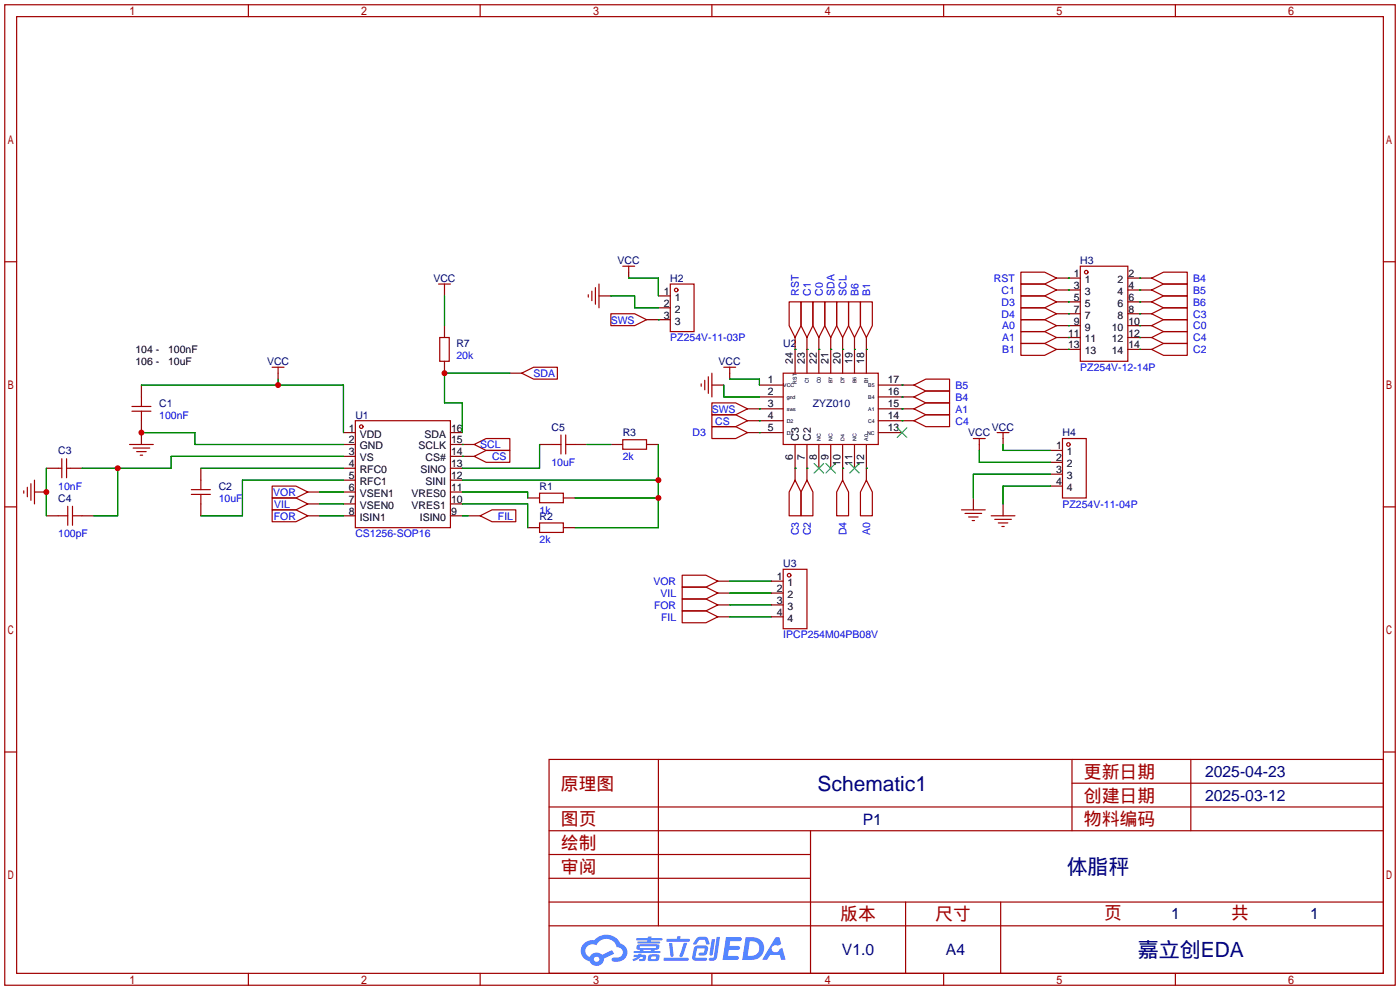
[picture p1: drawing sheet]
<svg xmlns="http://www.w3.org/2000/svg" width="299mm" height="212mm" viewBox="0 0 299 212" stroke-linecap="round" stroke-linejoin="round" font-family="sans-serif">
<g fill="none" stroke="#a10000" stroke-width=".25">
<path d="M1 1h297.2v209.6h-297.2zM3.6 3.6h292.1v204.4h-292.1zM53.1 1v2.6M102.6 1v2.6M152.1 1v2.6M201.7 1v2.6M251.2 1v2.6M1 55.9h2.6M295.7 55.9h2.5M1 108.3h2.6M295.7 108.3h2.5M1 160.7h2.6"/>
<path d="M117.3 162.3h178.4v45.7h-178.4zM117.3 177.5h178.4M117.3 172.5h178.4M140.7 162.3v35.6M173.2 177.5v30.5M229.1 162.3v15.2M229.1 167.4h66.6M254.5 162.3v15.2M295.7 160.7h2.5M117.3 182.6h55.9M117.3 197.9h178.4M117.3 192.8h178.4"/>
<path d="M117.3 187.7h55.9M193.5 192.8v15.2M213.9 192.8v15.2M53.1 208v2.6M102.6 208v2.6M152.1 208v2.6M201.7 208v2.6M251.2 208v2.6"/>
</g>
<g fill="#5487ff">
<path d="M155.2 200.3h2.6a.48 .48 0 0 1 .7 .4 .48 .48 0 0 1-.6 .4h-1.8l-.2 1.1h1.9a.43 .43 0 0 1 .4 .4 .43 .43 0 0 1-.5 .4h-1.9l-.2 1.3h1.7a.45 .45 0 0 1 .5 .2 .45 .45 0 0 1-.1 .6h-3.3z"/>
<path d="M165.7 200.3h.9l.4 1.5-.8 .3a.84 .84 0 0 0-1.2 .3 .84 .84 0 0 0 .4 1.1 .84 .84 0 0 0 1.1-.4l.1-.2 .6-.3 .7 2.5h-1l-.2-1h-2.1l-.6 1h-1.1z"/>
<path d="M152.1 200.8h.7l-.5 3.1a.36 .36 0 0 1-.3 .3 .36 .36 0 0 1-.4-.3z"/>
<path d="M153.2 200.2h.7l-.6 4.3a1.13 1.13 0 0 1-1.8 .6l.2-.4h.7l.2-.2z"/>
<path d="M148.9 200.6l.6-.4h1a.77 .77 0 0 1 .9 .5l.3 1-.2 .2h-.5l-.3-.9-.2-.2-1 .1-.7 1-.6-.1-.1-.2z"/>
<path d="M148.4 202.4l.6-.3h1.7a.81 .81 0 0 1 .7 .5 .81 .81 0 0 1-.2 .8 .81 .81 0 0 1-.9 .8h-.7a.32 .32 0 0 1-.3-.3 .32 .32 0 0 1 .4-.3h.7l.2-.9-1.6 .1-.4 1.8 2.2 .1a.32 .32 0 0 1 .3 .4 .32 .32 0 0 1-.4 .2h-2.2l-.5-.3-.1-.5z"/>
<path d="M141.9 204.7h5a.33 .33 0 0 1 .3 .3 .33 .33 0 0 1-.3 .3h-4.9l-.2-.1z"/>
<path d="M146.1 201.5h.8l-.7 2a.98 .98 0 0 1-.7 1.1l-.3-.3z"/>
<path d="M143 201.6h.7l.3 2.5a.34 .34 0 0 1-.3 .4 .34 .34 0 0 1-.4-.3z"/>
<path d="M142.5 200.7h2.1l.3-.6h.6l-.1 .6h1.7a.32 .32 0 0 1 .4 .3 .32 .32 0 0 1-.4 .3h-4.5l-.2-.2z"/>
<path d="M135.5 204.1h.9l.1-.3h.6v.3h.8a.82 .82 0 0 1-.5 1.3h-.8v-.4l.7-.1 .1-.3a.68 .68 0 0 0-1 .4l-1.1 .4-.1-.4 .9-.5h-.7z"/>
<path d="M136 200.5h2.4l.1-.3h.7v.3h2.2l.2 .3-.2 .2h-2.3v.2h1.8l.2 .3-.2 .1h-4.5l-.1-.4h2l.1-.2h-2.3l-.1-.2z"/>
<path d="M159.4 200.3l-.8 4.9h1.7a2.5 2.5 0 0 0 3-2.5 2.5 2.5 0 0 0-3.1-2.4zM160.3 201.1a1.61 1.61 0 0 1 2 1.5 1.61 1.61 0 0 1-1.8 1.7h-.7z"/>
<path d="M136.2 202a.55 .55 0 0 0-.2 .8 .55 .55 0 0 0 .7 .2l.1 .3h-1.3v.3l5.4 .1 .3-.2-.2-.2h-1.2l.2-.3a.7 .7 0 0 0 .8-.3 .7 .7 0 0 0 0-.8l-4.2-.1zM136.8 202.3l3.3-.1 .1 .1-.2 .3h-3.2zM137.5 203h1.7l-.2 .3h-1.4z"/>
<path d="M138.6 204.2a1.05 1.05 0 0 0 0 1.2 2.91 2.91 0 0 0 2.2-.2 .98 .98 0 0 0 0-1.2h-1.6zM139.2 204.5l.9-.1 .1 .4-.2 .2-.8-.1z"/>
<path d="M124.9 201.6a2.23 2.23 0 0 0-.7 2.3 2.23 2.23 0 0 0 1.8 1.6 1.58 1.58 0 0 0 1.8 .9 1.58 1.58 0 0 0 1.3-1.5l2.2-1.1-.5-.7-2.1 1a1.65 1.65 0 0 0-2.7 .4 1.45 1.45 0 0 1-.8-1.9 1.45 1.45 0 0 1 2-.7l.3 .1a2.3 2.3 0 0 1 2.3-1.3 2.3 2.3 0 0 1 2 1.7 1.12 1.12 0 0 1 1.3 1 1.12 1.12 0 0 1-1.1 1.2h-.7a.45 .45 0 0 0-.6 .4 .45 .45 0 0 0 .5 .5 2.21 2.21 0 0 0 2.2-.5 2.21 2.21 0 0 0 .5-2.3 2.13 2.13 0 0 0-1.3-1.1 3.3 3.3 0 0 0-5.6-.7l-1.1 .1zM127 205a.57 .57 0 0 1 1.1 0 .57 .57 0 0 1-1.1 0z"/>
</g>
<g fill="none" stroke="#a10000" stroke-width=".25">
<path d="M133.1 56.9h2.5M134.4 56.9v1.3M218.2 58.2h5.1l2.5 1.2-2.5 1.3h-5.1zM230.9 56.9h10.1v20.3h-10.1zM246.1 59.4l2.6-1.2h5v2.5h-5zM58.2 78.5h2.5M59.4 78.5v1.3M93.7 60.7h2.6M94 72.1h2v5.1h-2zM95 60.7v1.3M111.5 79.8l2.5-1.3h5.1v2.5h-5.1zM125.7 63v.5"/>
<path d="M126.5 62.2v2.1M127.3 61.5v3.5M128 60.7v5.1M130.6 67.1h5l2.6 1.2-2.6 1.3h-5zM143.3 60.7h5v10.2h-5zM152.1 79.8v5M154.7 78.5h2.5M156 78.5v1.3M167.4 79.8h20.3v15.2h-20.3zM168.7 64.5h2.5v5.1l-1.3 2.5-1.2-2.5zM171.2 64.5h2.5v5.1l-1.2 2.5-1.3-2.5zM173.7 64.5h2.6v5.1l-1.3 2.5-1.3-2.5z"/>
<path d="M176.3 64.5h2.5v5.1l-1.3 2.5-1.2-2.5zM178.8 64.5h2.6v5.1l-1.3 2.5-1.3-2.5zM181.4 64.5h2.5v5.1l-1.3 2.5-1.2-2.5zM183.9 64.5h2.5v5.1l-1.2 2.5-1.3-2.5zM218.2 60.7h5.1l2.5 1.3-2.5 1.2h-5.1zM218.2 63.2h5.1l2.5 1.3-2.5 1.3h-5.1zM218.2 65.8h5.1l2.5 1.3-2.5 1.2h-5.1zM218.2 68.3h5.1l2.5 1.3-2.5 1.3h-5.1zM218.2 70.9h5.1l2.5 1.2-2.5 1.3h-5.1zM218.2 73.4h5.1l2.5 1.3-2.5 1.2h-5.1zM246.1 62l2.6-1.3h5v2.5h-5zM246.1 64.5l2.6-1.3h5v2.6h-5z"/>
<path d="M246.1 67.1l2.6-1.3h5v2.5h-5zM246.1 69.6l2.6-1.3h5v2.6h-5zM246.1 72.1l2.6-1.2h5v2.5h-5zM246.1 74.7l2.6-1.3h5v2.5h-5zM13.2 98v4.1M14.2 98v4.1M27.7 95h5.1M28.2 87.9h4.1M28.2 86.9h4.1M28.4 95.8h3.6M29.2 96.5h2M30 97.3h.5"/>
<path d="M30.2 84.8v2.1M30.2 87.9v2M75.9 89.9h20.4v22.9h-20.4zM101.3 95l2.6-1.3h5.1v2.6h-5.1zM101.3 97.5l2.6-1.2h5.1v2.5h-5.1zM117.9 95h2M119.9 93v4M120.9 95h2M120.9 93v4M133.1 94h5.1v2h-5.1zM149.9 82v.5M150.6 81.3v2"/>
<path d="M151.4 80.5v3.6M152.1 86.1h5.1l2.6 1.3-2.6 1.2h-5.1zM152.1 88.6h5.1l2.6 1.3-2.6 1.3h-5.1zM152.1 91.2h5.1l2.6 1.3-2.6 1.2h-5.1zM195.3 82.3l2.6-1.3h5v2.6h-5zM195.3 84.8l2.6-1.2h5v2.5h-5zM195.3 87.4l2.6-1.3h5v2.5h-5zM195.3 89.9l2.6-1.3h5v2.6h-5zM208 93.7h2.6M209.3 93.7v1.3M213.1 92.5h2.5M214.4 92.5v1.2"/>
<path d="M227.1 93.7h5.1v12.7h-5.1zM5.1 104.9v.5M5.8 104.1v2.1M6.6 103.4v3.5M7.4 102.6v5.1M12.4 100.1h.8M12.4 110.2h2.1M14.2 100.1h.8M14.5 108.2v4.1M15.5 110.2h2M15.5 108.2v4.1M40.9 105.7h4.1"/>
<path d="M40.9 104.6h4.1M42.9 102.6v2M42.9 105.7v2M58.2 109h5l2.6 1.2-2.6 1.3h-5zM58.2 106.4h5l2.6 1.3-2.6 1.3h-5zM58.2 103.9h5l2.6 1.3-2.6 1.2h-5zM102.6 110.2l2.6-1.2h5v2.5h-5zM115.3 105.4h5.1v2h-5.1zM115.3 111.8h5.1v2h-5.1zM169.9 102.6l1.3 2.6v5h-2.5v-5zM172.5 102.6l1.2 2.6v5h-2.5v-5zM180.1 102.6l1.3 2.6v5h-2.6v-5z"/>
<path d="M185.2 102.6l1.2 2.6v5h-2.5v-5zM205.5 109h5.1M206.2 109.7h3.6M207 110.5h2M207.8 111.3h.5M211.8 110.2h5.1M212.6 111h3.6M213.4 111.8h2M214.1 112.5h.5M145.8 122.9h5.1l2.5 1.3-2.5 1.3h-5.1zM145.8 125.5h5.1l2.5 1.2-2.5 1.3h-5.1zM145.8 128h5.1l2.5 1.3-2.5 1.3h-5.1z"/>
<path d="M145.8 130.6h5.1l2.5 1.2-2.5 1.3h-5.1zM167.4 121.7h5.1v12.7h-5.1z"/>
<circle cx="232.2" cy="58.2" r=".38"/>
<circle cx="144.5" cy="62" r=".38"/>
<circle cx="77.2" cy="91.2" r=".38"/>
<circle cx="228.3" cy="95" r=".38"/>
<circle cx="168.7" cy="122.9" r=".38"/>
</g>
<g fill="none" stroke="#870000" stroke-width=".25">
<path d="M134.4 58.2v1.2M225.8 59.4h5.1M241 59.4h5.1M59.4 79.8v1.2M95 62v1.2M95 69.6v2.5M95 77.2v2.6M109 79.8h2.5M128 63.2h2.6M138.2 68.3h5.1M140.7 63.2h2.6M140.7 65.8h2.6"/>
<path d="M156 79.8v1.2M169.9 72.1v7.7M172.5 72.1v7.7M175 72.1v7.7M177.5 72.1v7.7M180.1 72.1v7.7M182.6 72.1v7.7M185.2 72.1v7.7M225.8 74.7h5.1M225.8 62h5.1M225.8 72.1h5.1M225.8 64.5h5.1"/>
<path d="M225.8 69.6h5.1M225.8 67.1h5.1M241 74.7h5.1M241 62h5.1M241 72.1h5.1M241 64.5h5.1M241 69.6h5.1M241 67.1h5.1M30.2 82.3v2.5M30.2 89.9v5.1M73.4 92.5h2.5M73.4 95h2.5"/>
<path d="M73.4 97.5h2.5M96.3 92.5h2.5M96.3 95h5M96.3 97.5h5M115.3 95h2.6M122.9 95h2.6M130.6 95h2.5M138.2 95h2.5M152.1 82.3h2.6M159.8 92.5h7.6M159.8 87.4h7.6M159.8 89.9h7.6"/>
<path d="M162.3 82.3h5.1M162.3 84.8h5.1M169.9 95v7.6M172.5 95v7.6M175 95v5.1M177.5 95v5.1M180.1 95v7.6M182.6 95v5.1M185.2 95v7.6M187.7 92.5h5.1M187.7 82.3h7.6M187.7 84.8h7.6"/>
<path d="M187.7 87.4h7.6M187.7 89.9h7.6M209.3 95v1.3M214.4 93.7v1.3M224.5 96.3h2.6M224.5 98.8h2.6M7.4 105.2h2.5M9.9 100.1h2.5M9.9 110.2h2.5M15 100.1h2.5M17.5 110.2h2.6M42.9 100.1v2.5"/>
<path d="M42.9 107.7v2.5M65.8 105.2h2.5M65.8 107.7h2.5M65.8 110.2h2.5M73.4 100.1h2.5M73.4 102.6h2.5M73.4 105.2h2.5M73.4 107.7h2.5M73.4 110.2h2.5M96.3 100.1h2.5M96.3 102.6h2.5M96.3 105.2h2.5"/>
<path d="M96.3 107.7h2.5M96.3 110.2h2.5M100.1 110.2h2.5M112.8 106.4h2.5M112.8 112.8h2.5M120.4 106.4h2.5M120.4 112.8h2.5M208 106.4v2.6M214.4 107.7v2.5M224.5 101.3h2.6M224.5 103.9h2.6M153.4 124.2h2.6"/>
<path d="M153.4 126.7h2.6M153.4 129.3h2.6M153.4 131.8h2.6M164.8 124.2h2.6M164.8 126.7h2.6M164.8 129.3h2.6M164.8 131.8h2.6"/>
</g>
<path d="M174 99.1l2 2M176 99.1l-2 2M176.5 99.1l2.1 2M178.6 99.1l-2.1 2M181.6 99.1l2 2M183.6 99.1l-2 2M191.8 91.4l2 2.1M193.8 91.4l-2 2.1" fill="none" stroke="#3c3" stroke-width=".25"/>
<g fill="none" stroke="#008700" stroke-width=".25">
<path d="M134.4 59.4h6.3v3.8M228.3 59.4h.1M243.6 59.4h.1M95 63.2v6.4M109 79.8h-14v6.3h3.8v6.4M130.6 63.2h5v2.6h5.1M140.7 68.3h.1M169.9 74.7h.1M172.5 74.7h.1M175 74.7h.1M177.5 74.7h.1M180.1 74.7h.1"/>
<path d="M182.6 74.7h.1M185.2 74.7h.1M228.3 62h.1M228.3 64.5h.1M228.3 67.1h.1M228.3 69.6h.1M228.3 72.1h.1M228.3 74.7h.1M243.6 62h.1M243.6 64.5h.1M243.6 67.1h.1M243.6 69.6h.1"/>
<path d="M243.6 72.1h.1M243.6 74.7h.1M30.2 92.5h11.5v2.5h31.7M30.2 82.3h43.2v10.2M59.4 81v1.3M73.4 97.5h-36.8v2.6h-19.1M98.8 95h.1M98.8 97.5h.1M115.3 95v5.1h-16.5M125.5 95h5.1M140.7 95v17.8h-17.8M154.7 82.3v2.5h7.6"/>
<path d="M156 81h6.3v1.3M162.3 87.4h.1M162.3 89.9h.1M162.3 92.5h.1M192.8 82.3h.1M192.8 84.8h.1M192.8 87.4h.1M192.8 89.9h.1M209.3 96.3v2.5h15.2M214.4 95v1.3h10.1M9.9 100.1v10.1M25.1 100.1v10.1h-5"/>
<path d="M42.9 100.1h30.5M68.3 105.2h5.1M68.3 107.7h5.1M68.3 110.2h5.1M73.4 102.6h-21.6v7.6h-8.9M98.8 105.2h14v1.2M98.8 107.7h14v5.1M98.8 110.2h1.3M98.8 102.6h41.9M122.9 106.4h17.8M169.9 100.1h.1M172.5 100.1h.1"/>
<path d="M180.1 100.1h.1M185.2 100.1h.1M224.5 103.9h-10.1v3.8M224.5 101.3h-16.5v5.1M156 124.2h8.8M156 131.8h8.8M156 129.3h8.8M156 126.7h8.8"/>
</g>
<g fill="#c00">
<circle cx="30.2" cy="92.5" r=".63"/>
<circle cx="59.4" cy="82.3" r=".63"/>
<circle cx="9.9" cy="105.2" r=".63"/>
<circle cx="25.1" cy="100.1" r=".63"/>
<circle cx="140.7" cy="106.4" r=".63"/>
<circle cx="140.7" cy="102.6" r=".63"/>
<circle cx="95" cy="79.8" r=".63"/>
</g>
<g font-size="4.5" fill="#000080">
<text x="174.7" y="169">Schematic1</text>
<text x="228" y="186.8">体脂秤</text>
<text x="243.2" y="204.6">嘉立创EDA</text>
</g>
<g font-size="3.8" fill="#a00000">
<text x="231.6" y="166.2">更新日期</text>
<text x="119.9" y="168.8">原理图</text>
<text x="231.6" y="171.3">创建日期</text>
<text x="119.9" y="176.4">图页</text>
<text x="231.6" y="176.4">物料编码</text>
<text x="119.9" y="181.5">绘制</text>
<text x="119.9" y="186.6">审阅</text>
<text x="179.6" y="196.7">版本</text>
<text x="199.9" y="196.7">尺寸</text>
<text x="236" y="196.5">页</text>
<text x="263.1" y="196.5">共</text>
</g>
<g font-size="3.4" fill="#000080">
<text x="257.6" y="166.1">2025-04-23</text>
<text x="257.6" y="171.2">2025-03-12</text>
<text x="184.4" y="176.2">P1</text>
<text x="250.3" y="196.3">1</text>
<text x="280" y="196.3">1</text>
<text x="179.9" y="204.2">V1.0</text>
<text x="202.2" y="204.2">A4</text>
</g>
<g font-size="2.2" fill="#000080">
<text x="132" y="56.4">VCC</text>
<text x="230.9" y="56.4">H3</text>
<text x="92.6" y="60.3">VCC</text>
<text x="143.3" y="60.3">H2</text>
<text x="97.5" y="74.2">R7</text>
<text x="167.4" y="74.2">U2</text>
<text x="57.1" y="78">VCC</text>
<text x="153.6" y="78">VCC</text>
<text x="34" y="86.9">C1</text>
<text x="75.9" y="89.5">U1</text>
<text x="173.7" y="86.9">ZYZ010</text>
<text x="117.9" y="92">C5</text>
<text x="133.1" y="93.3">R3</text>
<text x="206.9" y="93.3">VCC</text>
<text x="212" y="92">VCC</text>
<text x="227.1" y="93.3">H4</text>
<text x="12.4" y="97.1">C3</text>
<text x="12.4" y="107.2">C4</text>
<text x="46.7" y="104.7">C2</text>
<text x="115.3" y="104.7">R1</text>
<text x="115.3" y="111.1">R2</text>
<text x="167.4" y="121.2">U3</text>
</g>
<g font-size="2.2">
<text x="229.5" y="59.2">1</text>
<text x="241.2" y="59.2">2</text>
<text x="141.9" y="63">1</text>
<text x="141.9" y="65.6">2</text>
<text x="144.2" y="64.3">1</text>
<text x="229.5" y="61.8">3</text>
<text x="229.5" y="64.3">5</text>
<text x="231.8" y="60.5">1</text>
<text x="231.8" y="63">3</text>
<text x="231.8" y="65.6">5</text>
<text x="238.9" y="65.6">6</text>
<text x="238.9" y="63">4</text>
<text x="238.9" y="60.5">2</text>
<text x="241.2" y="64.3">6</text>
<text x="241.2" y="61.8">4</text>
<text x="141.9" y="68.1">3</text>
<text x="144.2" y="66.8">2</text>
<text x="144.2" y="69.4">3</text>
<text x="228.3" y="71.9">11</text>
<text x="229.5" y="66.8">7</text>
<text x="229.5" y="69.4">9</text>
<text x="231.8" y="68.1">7</text>
<text x="231.8" y="70.7">9</text>
<text x="237.6" y="70.7">10</text>
<text x="238.9" y="68.1">8</text>
<text x="241.2" y="71.9">12</text>
<text x="241.2" y="69.4">10</text>
<text x="241.2" y="66.8">8</text>
<text x="29" y="75.5">104 -</text>
<text x="35.9" y="75.5">100nF</text>
<text x="169.5" y="77.7" transform="rotate(-90 169.5 77.7)">24</text>
<text x="172" y="77.7" transform="rotate(-90 172 77.7)">23</text>
<text x="174.6" y="77.7" transform="rotate(-90 174.6 77.7)">22</text>
<text x="177.1" y="77.7" transform="rotate(-90 177.1 77.7)">21</text>
<text x="179.6" y="77.7" transform="rotate(-90 179.6 77.7)">20</text>
<text x="182.2" y="77.7" transform="rotate(-90 182.2 77.7)">19</text>
<text x="184.7" y="77.7" transform="rotate(-90 184.7 77.7)">18</text>
<text x="228.3" y="74.5">13</text>
<text x="231.8" y="73.2">11</text>
<text x="231.8" y="75.7">13</text>
<text x="237.6" y="75.7">14</text>
<text x="237.6" y="73.2">12</text>
<text x="241.2" y="74.5">14</text>
<text x="29" y="78">106 -</text>
<text x="35.9" y="78">10uF</text>
<text x="164.1" y="81.8">1</text>
<text x="189.7" y="81.8">17</text>
<text x="164.1" y="84.4">2</text>
<text x="164.1" y="86.9">3</text>
<text x="164.1" y="89.5">4</text>
<text x="189.7" y="89.5">14</text>
<text x="189.7" y="86.9">15</text>
<text x="189.7" y="84.4">16</text>
<text x="74.6" y="92.2">1</text>
<text x="74.6" y="94.8">2</text>
<text x="76.9" y="93.5">VDD</text>
<text x="90.7" y="93.5">SDA</text>
<text x="96.4" y="94.8">15</text>
<text x="96.4" y="92.2">16</text>
<text x="164.1" y="92">5</text>
<text x="170.7" y="94.2" transform="rotate(-90 170.7 94.2)">C3</text>
<text x="173.3" y="94.2" transform="rotate(-90 173.3 94.2)">C2</text>
<text x="189.7" y="92">13</text>
<text x="74.6" y="97.3">3</text>
<text x="74.6" y="99.9">4</text>
<text x="76.9" y="96.1">GND</text>
<text x="76.9" y="98.6">VS</text>
<text x="76.9" y="101.1">RFC0</text>
<text x="89.5" y="96.1">SCLK</text>
<text x="89.8" y="101.1">SINO</text>
<text x="91" y="98.6">CS#</text>
<text x="96.4" y="99.9">13</text>
<text x="96.4" y="97.3">14</text>
<text x="169.5" y="98.3" transform="rotate(-90 169.5 98.3)">6</text>
<text x="172" y="98.3" transform="rotate(-90 172 98.3)">7</text>
<text x="174.6" y="98.3" transform="rotate(-90 174.6 98.3)">8</text>
<text x="177.1" y="98.3" transform="rotate(-90 177.1 98.3)">9</text>
<text x="179.6" y="99.5" transform="rotate(-90 179.6 99.5)">10</text>
<text x="182.2" y="99.5" transform="rotate(-90 182.2 99.5)">11</text>
<text x="184.7" y="99.5" transform="rotate(-90 184.7 99.5)">12</text>
<text x="225.7" y="96.1">1</text>
<text x="225.7" y="98.6">2</text>
<text x="225.7" y="101.1">3</text>
<text x="228" y="97.3">1</text>
<text x="228" y="99.9">2</text>
<text x="74.6" y="102.4">5</text>
<text x="74.6" y="104.9">6</text>
<text x="74.6" y="107.5">7</text>
<text x="76.9" y="103.7">RFC1</text>
<text x="76.9" y="106.2">VSEN1</text>
<text x="88" y="106.2">VRES0</text>
<text x="91" y="103.7">SINI</text>
<text x="96.4" y="107.5">10</text>
<text x="96.4" y="104.9">11</text>
<text x="96.4" y="102.4">12</text>
<text x="225.7" y="103.7">4</text>
<text x="228" y="102.4">3</text>
<text x="228" y="104.9">4</text>
<text x="74.6" y="110">8</text>
<text x="76.9" y="108.8">VSEN0</text>
<text x="76.9" y="111.3">ISIN1</text>
<text x="88" y="108.8">VRES1</text>
<text x="89.7" y="111.3">ISIN0</text>
<text x="96.4" y="110">9</text>
<text x="166" y="124">1</text>
<text x="168.3" y="125.3">1</text>
<text x="166" y="126.5">2</text>
<text x="166" y="129.1">3</text>
<text x="166" y="131.6">4</text>
<text x="168.3" y="127.8">2</text>
<text x="168.3" y="130.3">3</text>
<text x="168.3" y="132.9">4</text>
</g>
<g font-size="2.2" fill="#00f">
<text x="170.7" y="63.2" transform="rotate(-90 170.7 63.2)">RST</text>
<text x="173.3" y="63.2" transform="rotate(-90 173.3 63.2)">C1</text>
<text x="175.8" y="63.2" transform="rotate(-90 175.8 63.2)">C0</text>
<text x="178.4" y="63.2" transform="rotate(-90 178.4 63.2)">SDA</text>
<text x="180.9" y="63.2" transform="rotate(-90 180.9 63.2)">SCL</text>
<text x="183.4" y="63.2" transform="rotate(-90 183.4 63.2)">B6</text>
<text x="186" y="63.2" transform="rotate(-90 186 63.2)">B1</text>
<text x="212.4" y="60.3">RST</text>
<text x="214.1" y="62.8">C1</text>
<text x="214.1" y="65.3">D3</text>
<text x="255" y="60.3">B4</text>
<text x="255" y="62.8">B5</text>
<text x="255" y="65.3">B6</text>
<text x="130.5" y="69.1">SWS</text>
<text x="214.1" y="67.9">D4</text>
<text x="214.2" y="70.4">A0</text>
<text x="255" y="67.9">C3</text>
<text x="255" y="70.4">C0</text>
<text x="97.5" y="76.8">20k</text>
<text x="143.3" y="73">PZ254V-11-03P</text>
<text x="214.2" y="73">A1</text>
<text x="214.2" y="75.5">B1</text>
<text x="255" y="73">C4</text>
<text x="255" y="75.5">C2</text>
<text x="114" y="80.6">SDA</text>
<text x="204.2" y="83.1">B5</text>
<text x="230.9" y="79.3">PZ254V-12-14P</text>
<text x="34" y="89.5">100nF</text>
<text x="152.1" y="88.2">SWS</text>
<text x="204.2" y="85.7">B4</text>
<text x="204.2" y="88.2">A1</text>
<text x="102.6" y="95.8">SCL</text>
<text x="148" y="93.3">D3</text>
<text x="152.8" y="90.7">CS</text>
<text x="204.2" y="90.7">C4</text>
<text x="105.2" y="98.4">CS</text>
<text x="117.9" y="99.6">10uF</text>
<text x="133.1" y="98.4">2k</text>
<text x="12.4" y="104.7">10nF</text>
<text x="46.7" y="107.2">10uF</text>
<text x="58.4" y="106">VOR</text>
<text x="58.5" y="111.1">FOR</text>
<text x="58.6" y="108.5">VIL</text>
<text x="106.4" y="111.1">FIL</text>
<text x="115.3" y="109.8">1k</text>
<text x="227.1" y="108.5">PZ254V-11-04P</text>
<text x="12.4" y="114.9">100pF</text>
<text x="75.9" y="114.9">CS1256-SOP16</text>
<text x="115.3" y="116.1">2k</text>
<text x="170.7" y="114.4" transform="rotate(-90 170.7 114.4)">C3</text>
<text x="173.3" y="114.4" transform="rotate(-90 173.3 114.4)">C2</text>
<text x="180.9" y="114.4" transform="rotate(-90 180.9 114.4)">D4</text>
<text x="186" y="114.2" transform="rotate(-90 186 114.2)">A0</text>
<text x="139.7" y="125">VOR</text>
<text x="139.8" y="130.1">FOR</text>
<text x="141.2" y="127.6">VIL</text>
<text x="141.3" y="132.6">FIL</text>
<text x="167.4" y="136.5">IPCP254M04PB08V</text>
</g>
<g font-size="1.1">
<text x="167.4" y="82.7">VCC</text>
<text x="170.3" y="82" transform="rotate(-90 170.3 82)">RST</text>
<text x="172.9" y="82" transform="rotate(-90 172.9 82)">C1</text>
<text x="175.4" y="82" transform="rotate(-90 175.4 82)">C0</text>
<text x="178" y="81.9" transform="rotate(-90 178 81.9)">B7</text>
<text x="180.5" y="82" transform="rotate(-90 180.5 82)">D7</text>
<text x="183" y="81.9" transform="rotate(-90 183 81.9)">B6</text>
<text x="185.6" y="81.9" transform="rotate(-90 185.6 81.9)">B1</text>
<text x="185.6" y="82.7">B5</text>
<text x="168.1" y="85.2">gnd</text>
<text x="168.1" y="87.8">sws</text>
<text x="185.6" y="87.8">A1</text>
<text x="185.6" y="85.2">B4</text>
<text x="168.1" y="90.3">D2</text>
<text x="168.1" y="92.9">D3</text>
<text x="175.4" y="94.2" transform="rotate(-90 175.4 94.2)">NC</text>
<text x="178" y="94.2" transform="rotate(-90 178 94.2)">NC</text>
<text x="180.5" y="94.2" transform="rotate(-90 180.5 94.2)">D4</text>
<text x="183" y="94.2" transform="rotate(-90 183 94.2)">NC</text>
<text x="185.3" y="92.9">NC</text>
<text x="185.5" y="90.3">C4</text>
<text x="185.6" y="94.2" transform="rotate(-90 185.6 94.2)">A0</text>
</g>
</svg>
